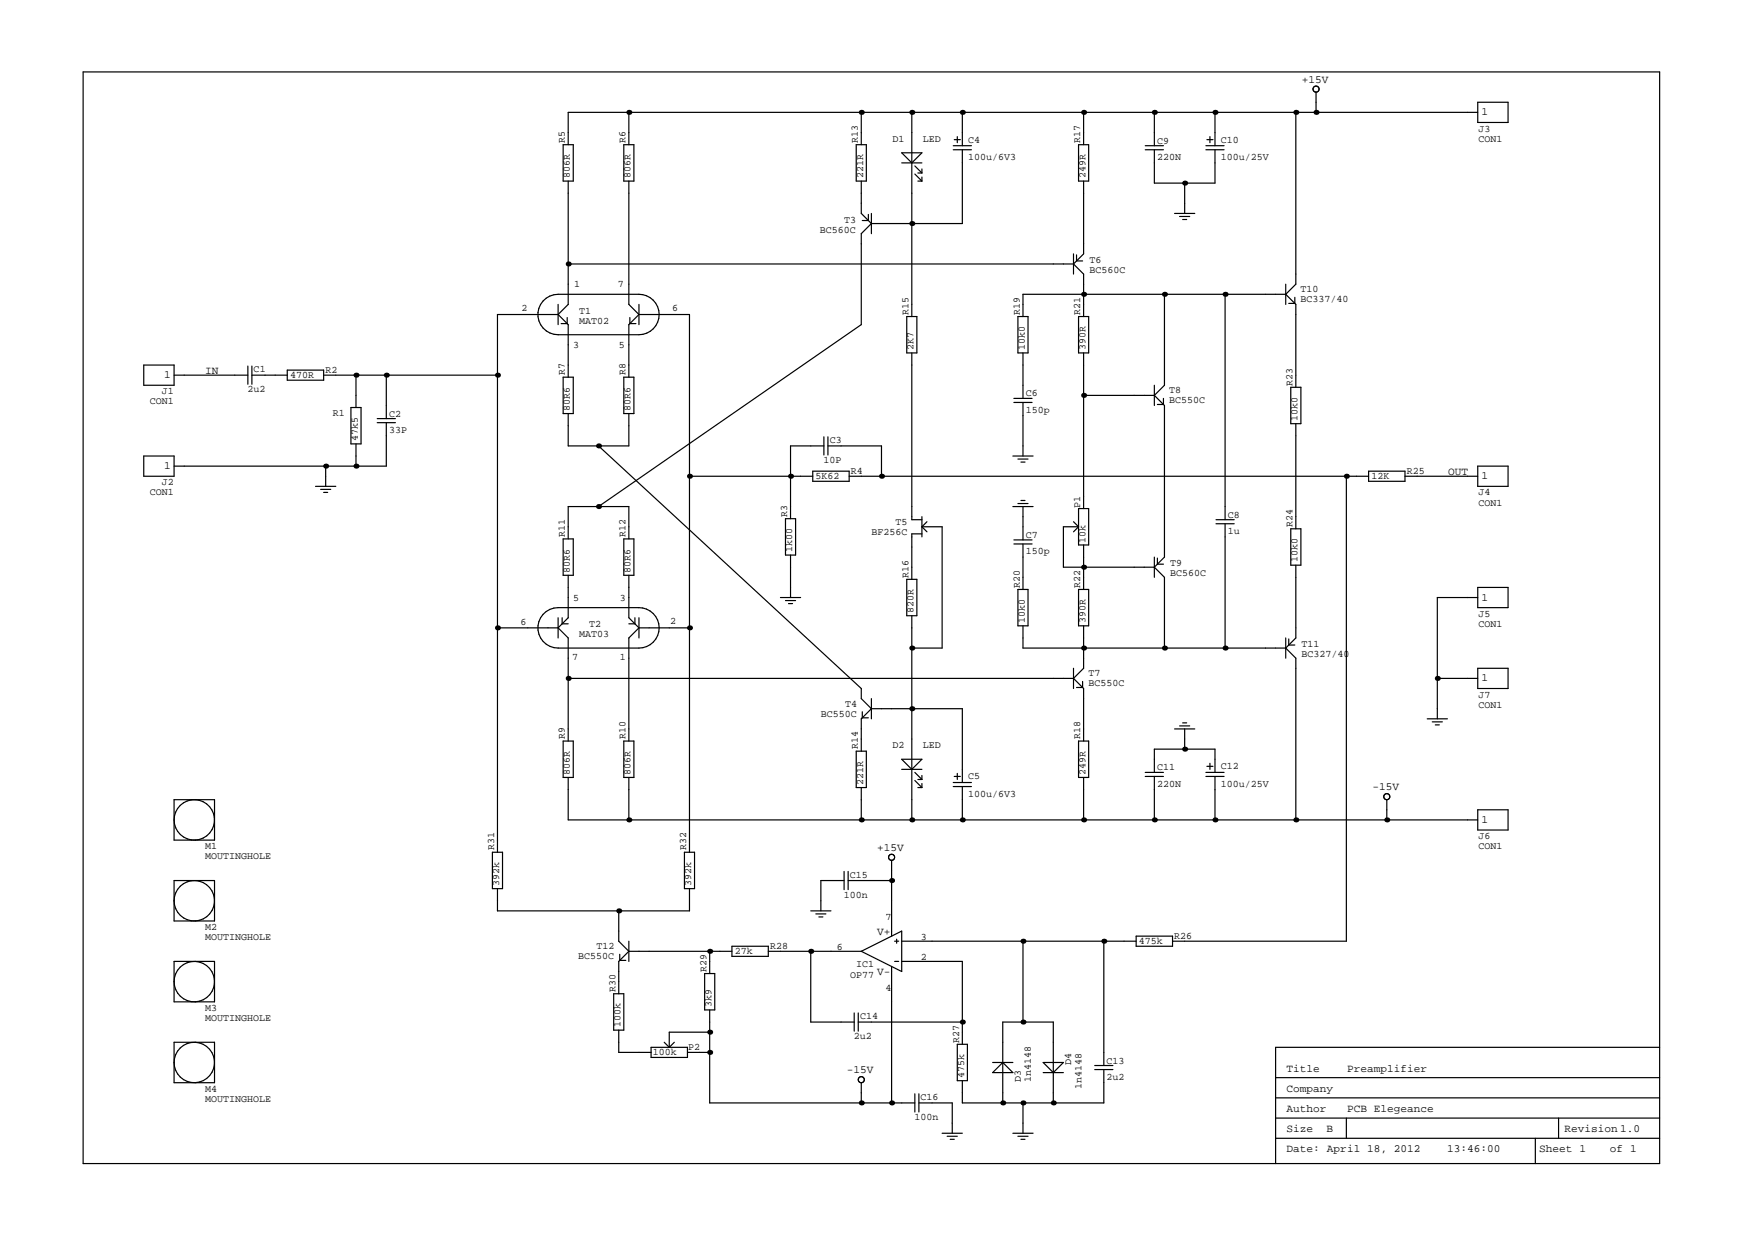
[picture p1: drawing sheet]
<svg xmlns="http://www.w3.org/2000/svg" width="297mm" height="210mm" viewBox="0 0 297 210" stroke-linecap="round" stroke-linejoin="round" font-family="sans-serif">
<g fill="none" stroke="#000" stroke-width=".2">
<path d="M14.2 12.3h268.6v186h-268.6zM107.2 19.1v5.6M146.8 19.1v5.6M155.4 19.1v34.8M164 19.1v5.7M184.7 19.1v5.6M196.7 19.1v5.7M207.1 19.1v5.7M220.8 19.1v29.3l-1.7 1.7M224.3 15.7v3.4M251.8 19.1h-155v5.6M251.8 17.4h5.2v3.5h-5.2z"/>
<path d="M96 24.7h1.7v6.2h-1.7zM96.8 30.9v21l-1.7 1.7M106.3 24.7h1.7v6.2h-1.7zM107.2 30.9v21l1.7 1.7M145.9 24.7h1.7v6.2h-1.7zM146.8 30.9v5.5l1.7 1.7M148 36.5v1.1h-1.1M148.5 38.1l-1.7 1.7v15.5l-44.8 31M148.5 36.4v3.4M153.7 26h3.4l-1.7 1.8zM153.7 27.8h3.4M155.9 28.3l1.2 1.2"/>
<path d="M155.9 29.6l1.2 1.3M156.4 30.9h.7M156.4 29.5h.7M157.1 28.8v.7M157.1 30.2v.7M162.4 24.8h3.2M162.4 25.5h3.2M162.6 23.8h1.1M163.1 23.3v1M164 25.5v12.6h-15.5M183.8 24.7h1.7v6.2h-1.7zM184.7 30.9v12.4l-1.8 1.7"/>
<path d="M195.2 24.8h3.1M195.2 25.5h3.1M196.7 25.5v5.7h10.4v-5.7M200.2 36.4h3.4M201 36.9h1.7M201.5 37.4h.7M201.9 31.2v5.2M205.5 24.8h3.1M205.5 25.5h3.1M205.7 23.8h1M206.2 23.3v1M95.1 53.6l1.7 1.7v9"/>
<path d="M95.1 53.6h-10.3v91.6M95.1 51.9v3.4M96.7 54.1v1h-1.1M96.8 45h86.1M107.3 54.1v1h1.1M108.9 50.1a3.4 3.4 0 0 1 3.4 3.5 3.4 3.4 0 0 1-3.4 3.4h-13.8M108.9 53.6l-1.7 1.7v9M108.9 53.6h8.6v91.6M108.9 50.1h-13.8a3.4 3.4 0 0 0-3.4 3.5 3.4 3.4 0 0 0 3.4 3.4M108.9 51.9v3.4M154.5 53.9h1.7v6.2h-1.7zM173.5 53.9h1.7v6.2h-1.7z"/>
<path d="M182.9 45l1.8 1.7v7.2M182.9 43.3v3.4M183.5 43.4v1.1h1M183.8 53.9h1.7v6.2h-1.7zM198.4 50.1v15.5l-1.7 1.8M208.8 50.1v38.5M219.1 50.1l1.7 1.8v14.1M219.1 50.1h-44.8v3.8M219.1 48.4v3.5M220.7 50.7v1h-1.1M24.5 77.7h5.2v3.4h-5.2zM24.5 62.2h5.2v3.4h-5.2z"/>
<path d="M29.7 63.9h12.5M42.2 62.4v3.1M42.9 63.9h6.1M42.9 62.4v3.1M49 63.1h6.2v1.7h-6.2zM55.2 63.9h29.6M55.5 79.4v3.5M59.8 69.4h1.7v6.2h-1.7zM60.7 63.9v5.5M60.7 75.6v3.8M64.3 71.3h3.1M64.3 72h3.1"/>
<path d="M65.8 63.9v7.4M65.8 72v7.4h-36.1M96 64.3h1.7v6.2h-1.7zM96.8 70.5v5.5h10.4v-5.5M102 76l44.8 41.3v1.7l1.7 1.8M106.3 64.3h1.7v6.2h-1.7zM140.4 76h-5.7v12.4M140.4 74.4v3.1M141.1 76h9.1v5.1M141.1 74.4v3.1M155.4 60.1v28.5h1.7M172.6 77.7h3.5"/>
<path d="M172.8 67.9h3.1M172.8 68.6h3.1M173.5 78.2h1.7M174 78.7h.7M174.3 60.1v7.8M174.3 68.6v9.1M184.7 67.4h12M184.7 60.1v26.6M196.7 67.4l1.7 1.7v25.8l-1.7 1.7M196.7 65.6v3.5M198.3 67.9v1h-1.1M220 66h1.7v6.2h-1.7z"/>
<path d="M220.8 72.2v17.9M251.8 79.4h5.2v3.5h-5.2zM53.8 82.9h3.4M54.6 83.4h1.8M55.2 83.9h.6M96 91.8h1.7v6.2h-1.7zM96.8 91.8v-5.5h10.4v5.5M96.8 98v7.3l-1.7 1.7M106.3 91.8h1.7v6.2h-1.7zM107.2 98v7.3l1.7 1.7M117.5 81.1h21M133.9 88.4h1.7v6.2h-1.7z"/>
<path d="M134.7 94.6v7.2M138.5 80.3h6.2v1.7h-6.2zM144.7 81.1h88.5M154.5 98.7h1.7v6.2h-1.7zM157.1 91h-1.7v7.7M157.1 89.8h3.5v20.6h-5.2M157.1 88v3.5M157.1 89.8l.9 .8M158 88.9l-.9 .9M172.6 86.3h3.5M172.8 92h3.1M172.8 92.7h3.1"/>
<path d="M173.5 85.8h1.7M174 85.3h.7M174.3 86.3v5.7M174.3 92.7v7.7M182.9 88.9l.9 .9M183.8 89.8h-2.6v6.8h15.5M183.8 86.7h1.7v6.2h-1.7zM183.8 89.8l-.9 .8M184.7 92.9v7.5M196.7 96.6l1.7 1.8v12M196.7 94.9v3.5M197.2 95.1v1h1.1"/>
<path d="M207.2 88.6h3.1M207.2 89.2h3.1M208.8 89.2v21.2M220 90.1h1.7v6.2h-1.7zM220.8 96.3v12.4l-1.7 1.7M229.4 81.1v79.3h-29.6M233.2 80.3h6.2v1.7h-6.2zM239.4 81.1h12.4M84.8 107h10.3M95.1 107l1.7 1.7v17.6M95.1 105.3v3.4M95.8 105.3v1h1"/>
<path d="M96.8 115.6h86.1M108.2 105.3v1h-1M108.9 103.5a3.4 3.4 0 0 1 3.4 3.5 3.4 3.4 0 0 1-3.4 3.4h-13.8M108.9 107l-1.7 1.7v17.6M108.9 107h8.6M108.9 105.3v3.4M108.9 103.5h-13.8a3.4 3.4 0 0 0-3.4 3.5 3.4 3.4 0 0 0 3.4 3.4M133 101.8h3.4M133.9 102.3h1.7M134.4 102.8h.7M148.5 119v3.5M155.4 104.9v34.8"/>
<path d="M173.5 100.4h1.7v6.2h-1.7zM174.3 106.6v3.8h44.8M182.9 115.6l1.8 1.7v9M182.9 113.9v3.4M183.8 100.4h1.7v6.2h-1.7zM184.5 116.1v1h-1M184.7 106.6v7.3l-1.8 1.7M219.1 110.4l1.7 1.7v27.6M219.1 108.7v3.4M219.6 108.9v1h1.1M244.9 115.6h6.9M251.8 101.8h-6.9v20.7"/>
<path d="M251.8 100.1h5.2v3.4h-5.2zM251.8 113.9h5.2v3.4h-5.2zM29.7 136.3h6.9v6.8h-6.9zM29.7 139.7a3.4 3.4 0 0 0 4.9 3.1 3.4 3.4 0 0 0 .6-5.8 3.4 3.4 0 0 0-5.5 2v.7M96 126.3h1.7v6.2h-1.7zM96.8 132.5v7.2h155M106.3 126.3h1.7v6.2h-1.7zM107.2 132.5v7.2M145.9 128h1.7v6.2h-1.7zM146.8 134.2v5.5M146.9 121.3v1h1.1M148.5 120.8h15.5v12.5"/>
<path d="M148.5 120.8l-1.7 1.7v5.5M153.7 129.4h3.4l-1.7 1.7zM153.7 131.1h3.4M155.9 131.6l1.2 1.2M155.9 133l1.2 1.2M156.4 132.8h.7M156.4 134.2h.7M157.1 132.1v.7M157.1 133.5v.7M162.4 133.3h3.2M162.4 134h3.2M162.6 132.3h1.1"/>
<path d="M163.1 131.8v1M164 134v5.7M183.8 126.3h1.7v6.2h-1.7zM184.7 132.5v7.2M195.2 131.6h3.1M195.2 132.3h3.1M196.7 131.6v-4h10.4v4M196.7 132.3v7.4M200.2 124.2h3.4M201 123.7h1.7M201.5 123.2h.7M201.9 124.2v3.4"/>
<path d="M205.5 131.6h3.1M205.5 132.3h3.1M205.7 130.6h1M206.2 130.1v1M207.1 132.3v7.4M236.3 136.3v3.4M243.2 122.5h3.5M244.1 123h1.7M244.6 123.5h.7M251.8 138h5.2v3.4h-5.2zM29.7 150h6.9v6.9h-6.9zM29.7 153.5a3.4 3.4 0 0 0 4.9 3.1 3.4 3.4 0 0 0 .6-5.9 3.4 3.4 0 0 0-5.5 2.1v.7"/>
<path d="M83.9 145.2h1.7v6.2h-1.7zM84.8 151.4v3.8h32.7v-3.8M105.4 155.2v5.2l1.8 1.7M116.6 145.2h1.8v6.2h-1.8zM138.2 155.2h3.4M139 155.7h1.7M139.5 156.2h.7M143.9 150h-4v5.2M143.9 148.5v3.1M144.5 150h7.4M144.5 148.5v3.1M151.9 146.6v12.9"/>
<path d="M193.6 159.5h6.2v1.7h-6.2zM29.7 163.8h6.9v6.9h-6.9zM29.7 177.6h6.9v6.9h-6.9zM29.7 167.3a3.4 3.4 0 0 0 4.9 3 3.4 3.4 0 0 0 .6-5.8 3.4 3.4 0 0 0-5.5 2.1v.7M104.6 169.3h1.7v6.2h-1.7zM105.4 175.5v3.8h5.6M105.6 162.6v1h1.1M107.2 160.4v3.4M107.2 162.1l-1.8 1.7v5.5M107.2 162.1h17.5M111 178.5h6.2v1.7h-6.2zM113.2 177.6l.9 .9"/>
<path d="M114.9 177.6l-.8 .9M117.2 179.3h3.7M120.1 165.9h1.7v6.2h-1.7zM120.9 162.1v3.8M120.9 172.1v15.8h35M120.9 175.9h-6.8v2.6M124.7 161.2h6.2v1.8h-6.2zM130.9 162.1h15.9M138.2 162.1v12h7.4M145.6 172.6v3.1M146.3 174.1h17.7M146.3 172.6v3.1"/>
<path d="M146.8 162.1l6.9-3.5v6.9zM151.9 164.7v23.2M152.5 163.8h.7M152.5 160.4h.7M152.8 160v.7M153.7 163.8h10.3v14.1M153.7 160.4h39.9M163.1 177.9h1.8v6.2h-1.8zM174.3 160.4v13.7M188.1 160.4v21.2M282.8 178.5h-65.4v19.8M29.7 181a3.4 3.4 0 0 0 4.9 3.1 3.4 3.4 0 0 0 .6-5.8 3.4 3.4 0 0 0-5.5 2.1v.7"/>
<path d="M146.8 184.5v3.4M155.9 186.4v3.1M156.6 187.9h5.7v5.2M156.6 186.4v3.1M160.6 193.1h3.4M161.4 193.6h1.7M161.9 194.1h.7M169.2 181h3.4M170.9 187.9v-13.8h8.6v13.8M170.9 181l1.7 1.8h-3.4zM172.6 193.1h3.5M173.5 193.6h1.7"/>
<path d="M174 194.1h.7M174.3 187.9v5.2M177.8 181h3.4l-1.7 1.8zM177.8 182.8h3.4M186.6 181.6h3.1M186.6 182.2h3.1M188.1 182.2v5.7h-24.1v-3.8M217.4 187.1h65.4M217.4 194h65.4M217.4 190.5h65.4M217.4 183.6h65.4M229.4 190.5v3.5"/>
<path d="M261.6 194v4.3M265.6 190.5v3.5"/>
<circle cx="224.3" cy="15.2" r=".52"/>
<circle cx="236.3" cy="135.7" r=".52"/>
<circle cx="151.9" cy="146.1" r=".52"/>
<circle cx="146.8" cy="184" r=".52"/>
</g>
<g fill="#000">
<circle cx="107.2" cy="19.1" r=".43"/>
<circle cx="146.8" cy="19.1" r=".43"/>
<circle cx="155.4" cy="19.1" r=".43"/>
<circle cx="164" cy="19.1" r=".43"/>
<circle cx="184.7" cy="19.1" r=".43"/>
<circle cx="196.7" cy="19.1" r=".43"/>
<circle cx="207.1" cy="19.1" r=".43"/>
<circle cx="220.8" cy="19.1" r=".43"/>
<circle cx="224.3" cy="19.1" r=".43"/>
<circle cx="155.4" cy="38.1" r=".43"/>
<circle cx="201.9" cy="31.2" r=".43"/>
<circle cx="96.8" cy="45" r=".43"/>
<circle cx="184.7" cy="50.1" r=".43"/>
<circle cx="198.4" cy="50.1" r=".43"/>
<circle cx="208.8" cy="50.1" r=".43"/>
<circle cx="55.5" cy="79.4" r=".43"/>
<circle cx="60.7" cy="79.4" r=".43"/>
<circle cx="60.7" cy="63.9" r=".43"/>
<circle cx="65.8" cy="63.9" r=".43"/>
<circle cx="84.8" cy="63.9" r=".43"/>
<circle cx="102" cy="76" r=".43"/>
<circle cx="184.7" cy="67.4" r=".43"/>
<circle cx="102" cy="86.3" r=".43"/>
<circle cx="117.5" cy="81.1" r=".43"/>
<circle cx="134.7" cy="81.1" r=".43"/>
<circle cx="150.2" cy="81.1" r=".43"/>
<circle cx="184.7" cy="96.6" r=".43"/>
<circle cx="229.4" cy="81.1" r=".43"/>
<circle cx="84.8" cy="107" r=".43"/>
<circle cx="96.8" cy="115.6" r=".43"/>
<circle cx="117.5" cy="107" r=".43"/>
<circle cx="155.4" cy="110.4" r=".43"/>
<circle cx="184.7" cy="110.4" r=".43"/>
<circle cx="198.4" cy="110.4" r=".43"/>
<circle cx="208.8" cy="110.4" r=".43"/>
<circle cx="244.9" cy="115.6" r=".43"/>
<circle cx="107.2" cy="139.7" r=".43"/>
<circle cx="146.8" cy="139.7" r=".43"/>
<circle cx="155.4" cy="139.7" r=".43"/>
<circle cx="155.4" cy="120.8" r=".43"/>
<circle cx="164" cy="139.7" r=".43"/>
<circle cx="184.7" cy="139.7" r=".43"/>
<circle cx="196.7" cy="139.7" r=".43"/>
<circle cx="201.9" cy="127.6" r=".43"/>
<circle cx="207.1" cy="139.7" r=".43"/>
<circle cx="220.8" cy="139.7" r=".43"/>
<circle cx="236.3" cy="139.7" r=".43"/>
<circle cx="105.4" cy="155.2" r=".43"/>
<circle cx="151.9" cy="150" r=".43"/>
<circle cx="120.9" cy="162.1" r=".43"/>
<circle cx="120.9" cy="175.9" r=".43"/>
<circle cx="120.9" cy="179.3" r=".43"/>
<circle cx="138.2" cy="162.1" r=".43"/>
<circle cx="164" cy="174.1" r=".43"/>
<circle cx="174.3" cy="160.4" r=".43"/>
<circle cx="174.3" cy="174.1" r=".43"/>
<circle cx="188.1" cy="160.4" r=".43"/>
<circle cx="146.8" cy="187.9" r=".43"/>
<circle cx="151.9" cy="187.9" r=".43"/>
<circle cx="170.9" cy="187.9" r=".43"/>
<circle cx="174.3" cy="187.9" r=".43"/>
<circle cx="179.5" cy="187.9" r=".43"/>
</g>
<g font-size="1.9">
<text x="221.8" y="14.1">+15V</text>
<text x="252.5" y="19.7">1</text>
<text x="28" y="64.4">1</text>
<text x="35" y="63.8">IN</text>
<text x="28" y="79.9">1</text>
<text x="246.8" y="81">OUT</text>
<text x="252.5" y="81.7">1</text>
<text x="252.5" y="102.3">1</text>
<text x="252.5" y="116.1">1</text>
<text x="233.9" y="134.7">-15V</text>
<text x="252.5" y="140.2">1</text>
<text x="149.5" y="145">+15V</text>
<text x="149.5" y="159.3">V+</text>
<text x="149.5" y="166.1">V-</text>
<text x="144.3" y="182.9">-15V</text>
<text x="219.3" y="182.6">Title</text>
<text x="229.6" y="182.6">Preamplifier</text>
<text x="219.3" y="189.5">Author</text>
<text x="219.3" y="186">Company</text>
<text x="229.6" y="189.5">PCB Elegeance</text>
<text x="219.3" y="196.4">Date: April 18, 2012</text>
<text x="219.3" y="192.9">Size</text>
<text x="226.1" y="192.9">B</text>
<text x="246.6" y="196.4">13:46:00</text>
<text x="262.3" y="196.4">Sheet 1</text>
<text x="266.6" y="192.9">Revision 1.0</text>
<text x="274.4" y="196.4">of 1</text>
</g>
<g font-size="1.7">
<text x="252" y="22.4">J3</text>
<text x="96.3" y="24.4" transform="rotate(-90 96.3 24.4)">R5</text>
<text x="106.6" y="24.4" transform="rotate(-90 106.6 24.4)">R6</text>
<text x="146.2" y="24.4" transform="rotate(-90 146.2 24.4)">R13</text>
<text x="152.1" y="24.1">D1</text>
<text x="157.2" y="24.1">LED</text>
<text x="165" y="24.3">C4</text>
<text x="165" y="27.2">100u/6V3</text>
<text x="184.1" y="24.4" transform="rotate(-90 184.1 24.4)">R17</text>
<text x="197.2" y="24.5">C9</text>
<text x="197.2" y="27.2">220N</text>
<text x="208" y="24.3">C10</text>
<text x="208" y="27.2">100u/25V</text>
<text x="252" y="24.1">CON1</text>
<text x="97.1" y="30.4" transform="rotate(-90 97.1 30.4)">806R</text>
<text x="107.5" y="30.4" transform="rotate(-90 107.5 30.4)">806R</text>
<text x="147.1" y="30.4" transform="rotate(-90 147.1 30.4)">221R</text>
<text x="185" y="30.4" transform="rotate(-90 185 30.4)">249R</text>
<text x="139.7" y="39.6">BC560C</text>
<text x="143.9" y="37.9">T3</text>
<text x="185.7" y="44.8">T6</text>
<text x="185.7" y="46.5">BC560C</text>
<text x="88.9" y="53.1">2</text>
<text x="97.8" y="48.9">1</text>
<text x="98.7" y="53.4">T1</text>
<text x="105.3" y="48.9">7</text>
<text x="114.6" y="53.1">6</text>
<text x="154.8" y="53.6" transform="rotate(-90 154.8 53.6)">R15</text>
<text x="173.8" y="53.6" transform="rotate(-90 173.8 53.6)">R19</text>
<text x="184.1" y="53.6" transform="rotate(-90 184.1 53.6)">R21</text>
<text x="221.7" y="49.8">T10</text>
<text x="221.7" y="51.5">BC337/40</text>
<text x="97.7" y="59.3">3</text>
<text x="98.7" y="55.1">MAT02</text>
<text x="105.4" y="59.3">5</text>
<text x="155.7" y="59.7" transform="rotate(-90 155.7 59.7)">2K7</text>
<text x="174.6" y="59.7" transform="rotate(-90 174.6 59.7)">10k0</text>
<text x="185" y="59.7" transform="rotate(-90 185 59.7)">390R</text>
<text x="43.2" y="63.4">C1</text>
<text x="49.4" y="64.4">470R</text>
<text x="55.5" y="63.6">R2</text>
<text x="96.3" y="64" transform="rotate(-90 96.3 64)">R7</text>
<text x="106.6" y="64" transform="rotate(-90 106.6 64)">R8</text>
<text x="220.3" y="65.7" transform="rotate(-90 220.3 65.7)">R23</text>
<text x="25.5" y="68.9">CON1</text>
<text x="27.6" y="67.2">J1</text>
<text x="42.2" y="66.8">2u2</text>
<text x="56.7" y="70.8">R1</text>
<text x="66.3" y="71">C2</text>
<text x="97.1" y="70" transform="rotate(-90 97.1 70)">80R6</text>
<text x="107.5" y="70" transform="rotate(-90 107.5 70)">80R6</text>
<text x="174.8" y="67.5">C6</text>
<text x="174.8" y="70.3">150p</text>
<text x="199.3" y="67">T8</text>
<text x="199.3" y="68.7">BC550C</text>
<text x="221.1" y="71.7" transform="rotate(-90 221.1 71.7)">10k0</text>
<text x="61" y="75.2" transform="rotate(-90 61 75.2)">47k5</text>
<text x="66.3" y="73.7">33P</text>
<text x="141.4" y="75.5">C3</text>
<text x="27.6" y="82.7">J2</text>
<text x="139" y="81.7">5K62</text>
<text x="140.4" y="78.9">10P</text>
<text x="145" y="80.8">R4</text>
<text x="233.7" y="81.7">12K</text>
<text x="239.7" y="80.8">R25</text>
<text x="25.5" y="84.4">CON1</text>
<text x="134.2" y="88.1" transform="rotate(-90 134.2 88.1)">R3</text>
<text x="152.6" y="89.4">T5</text>
<text x="184.1" y="86.5" transform="rotate(-90 184.1 86.5)">P1</text>
<text x="209.3" y="88.2">C8</text>
<text x="220.3" y="89.8" transform="rotate(-90 220.3 89.8)">R24</text>
<text x="252" y="84.4">J4</text>
<text x="252" y="86.1">CON1</text>
<text x="96.3" y="91.5" transform="rotate(-90 96.3 91.5)">R11</text>
<text x="106.6" y="91.5" transform="rotate(-90 106.6 91.5)">R12</text>
<text x="135" y="94.1" transform="rotate(-90 135 94.1)">1k00</text>
<text x="148.5" y="91.1">BF256C</text>
<text x="174.8" y="91.6">C7</text>
<text x="174.8" y="94.4">150p</text>
<text x="185" y="92.6" transform="rotate(-90 185 92.6)">10k</text>
<text x="209.3" y="91">1u</text>
<text x="221.1" y="95.8" transform="rotate(-90 221.1 95.8)">10k0</text>
<text x="97.1" y="97.5" transform="rotate(-90 97.1 97.5)">80R6</text>
<text x="107.5" y="97.5" transform="rotate(-90 107.5 97.5)">80R6</text>
<text x="154.8" y="98.4" transform="rotate(-90 154.8 98.4)">R16</text>
<text x="173.8" y="100.1" transform="rotate(-90 173.8 100.1)">R20</text>
<text x="184.1" y="100.1" transform="rotate(-90 184.1 100.1)">R22</text>
<text x="199.4" y="96.5">T9</text>
<text x="199.4" y="98.2">BC560C</text>
<text x="88.7" y="106.5">6</text>
<text x="97.7" y="102.3">5</text>
<text x="100.4" y="106.8">T2</text>
<text x="105.6" y="102.3">3</text>
<text x="114.2" y="106.3">2</text>
<text x="155.7" y="104.4" transform="rotate(-90 155.7 104.4)">820R</text>
<text x="174.6" y="106.2" transform="rotate(-90 174.6 106.2)">10k0</text>
<text x="185" y="106.2" transform="rotate(-90 185 106.2)">390R</text>
<text x="252" y="105.1">J5</text>
<text x="252" y="106.8">CON1</text>
<text x="97.5" y="112.5">7</text>
<text x="98.7" y="108.5">MAT03</text>
<text x="105.6" y="112.5">1</text>
<text x="221.8" y="110.3">T11</text>
<text x="221.8" y="112">BC327/40</text>
<text x="185.5" y="115.2">T7</text>
<text x="185.5" y="117">BC550C</text>
<text x="252" y="118.9">J7</text>
<text x="96.3" y="126" transform="rotate(-90 96.3 126)">R9</text>
<text x="106.6" y="126" transform="rotate(-90 106.6 126)">R10</text>
<text x="139.9" y="122.1">BC550C</text>
<text x="144" y="120.4">T4</text>
<text x="184.1" y="126" transform="rotate(-90 184.1 126)">R18</text>
<text x="252" y="120.6">CON1</text>
<text x="97.1" y="132" transform="rotate(-90 97.1 132)">806R</text>
<text x="107.5" y="132" transform="rotate(-90 107.5 132)">806R</text>
<text x="146.2" y="127.7" transform="rotate(-90 146.2 127.7)">R14</text>
<text x="152.1" y="127.5">D2</text>
<text x="157.2" y="127.5">LED</text>
<text x="185" y="132" transform="rotate(-90 185 132)">249R</text>
<text x="197.2" y="131.3">C11</text>
<text x="208" y="131.1">C12</text>
<text x="147.1" y="133.7" transform="rotate(-90 147.1 133.7)">221R</text>
<text x="165" y="132.8">C5</text>
<text x="165" y="135.7">100u/6V3</text>
<text x="197.2" y="134">220N</text>
<text x="208" y="134">100u/25V</text>
<text x="252" y="143">J6</text>
<text x="35" y="144.7">M1</text>
<text x="35" y="146.4">MOUTINGHOLE</text>
<text x="84.2" y="144.9" transform="rotate(-90 84.2 144.9)">R31</text>
<text x="116.9" y="144.9" transform="rotate(-90 116.9 144.9)">R32</text>
<text x="144.8" y="149.5">C15</text>
<text x="252" y="144.7">CON1</text>
<text x="85.1" y="150.9" transform="rotate(-90 85.1 150.9)">392k</text>
<text x="117.8" y="150.9" transform="rotate(-90 117.8 150.9)">392k</text>
<text x="143.8" y="153">100n</text>
<text x="35" y="158.5">M2</text>
<text x="35" y="160.2">MOUTINGHOLE</text>
<text x="101.7" y="161.7">T12</text>
<text x="131.2" y="161.7">R28</text>
<text x="142.6" y="161.9">6</text>
<text x="150.9" y="156.8">7</text>
<text x="156.9" y="160.2">3</text>
<text x="194.1" y="160.9">475k</text>
<text x="200.1" y="160">R26</text>
<text x="98.6" y="163.5">BC550C</text>
<text x="120.4" y="165.6" transform="rotate(-90 120.4 165.6)">R29</text>
<text x="125.2" y="162.6">27k</text>
<text x="144.9" y="166.6">OP77</text>
<text x="145.9" y="164.8">IC1</text>
<text x="156.9" y="163.6">2</text>
<text x="35" y="172.3">M3</text>
<text x="35" y="174">MOUTINGHOLE</text>
<text x="104.9" y="169" transform="rotate(-90 104.9 169)">R30</text>
<text x="121.2" y="171.6" transform="rotate(-90 121.2 171.6)">3k9</text>
<text x="146.6" y="173.6">C14</text>
<text x="150.9" y="168.8">4</text>
<text x="105.7" y="175" transform="rotate(-90 105.7 175)">100k</text>
<text x="111.3" y="179.8">100k</text>
<text x="117.3" y="179">P2</text>
<text x="145.5" y="177.1">2u2</text>
<text x="163.4" y="177.6" transform="rotate(-90 163.4 177.6)">R27</text>
<text x="164.3" y="183.7" transform="rotate(-90 164.3 183.7)">475k</text>
<text x="173.9" y="184.3" transform="rotate(-90 173.9 184.3)">D3</text>
<text x="175.7" y="184.3" transform="rotate(-90 175.7 184.3)">1n4148</text>
<text x="182.6" y="181.4" transform="rotate(-90 182.6 181.4)">D4</text>
<text x="184.3" y="185.5" transform="rotate(-90 184.3 185.5)">1n4148</text>
<text x="188.6" y="181.2">C13</text>
<text x="188.6" y="184">2u2</text>
<text x="35" y="186">M4</text>
<text x="35" y="187.8">MOUTINGHOLE</text>
<text x="155.9" y="190.8">100n</text>
<text x="156.9" y="187.4">C16</text>
</g>
</svg>
